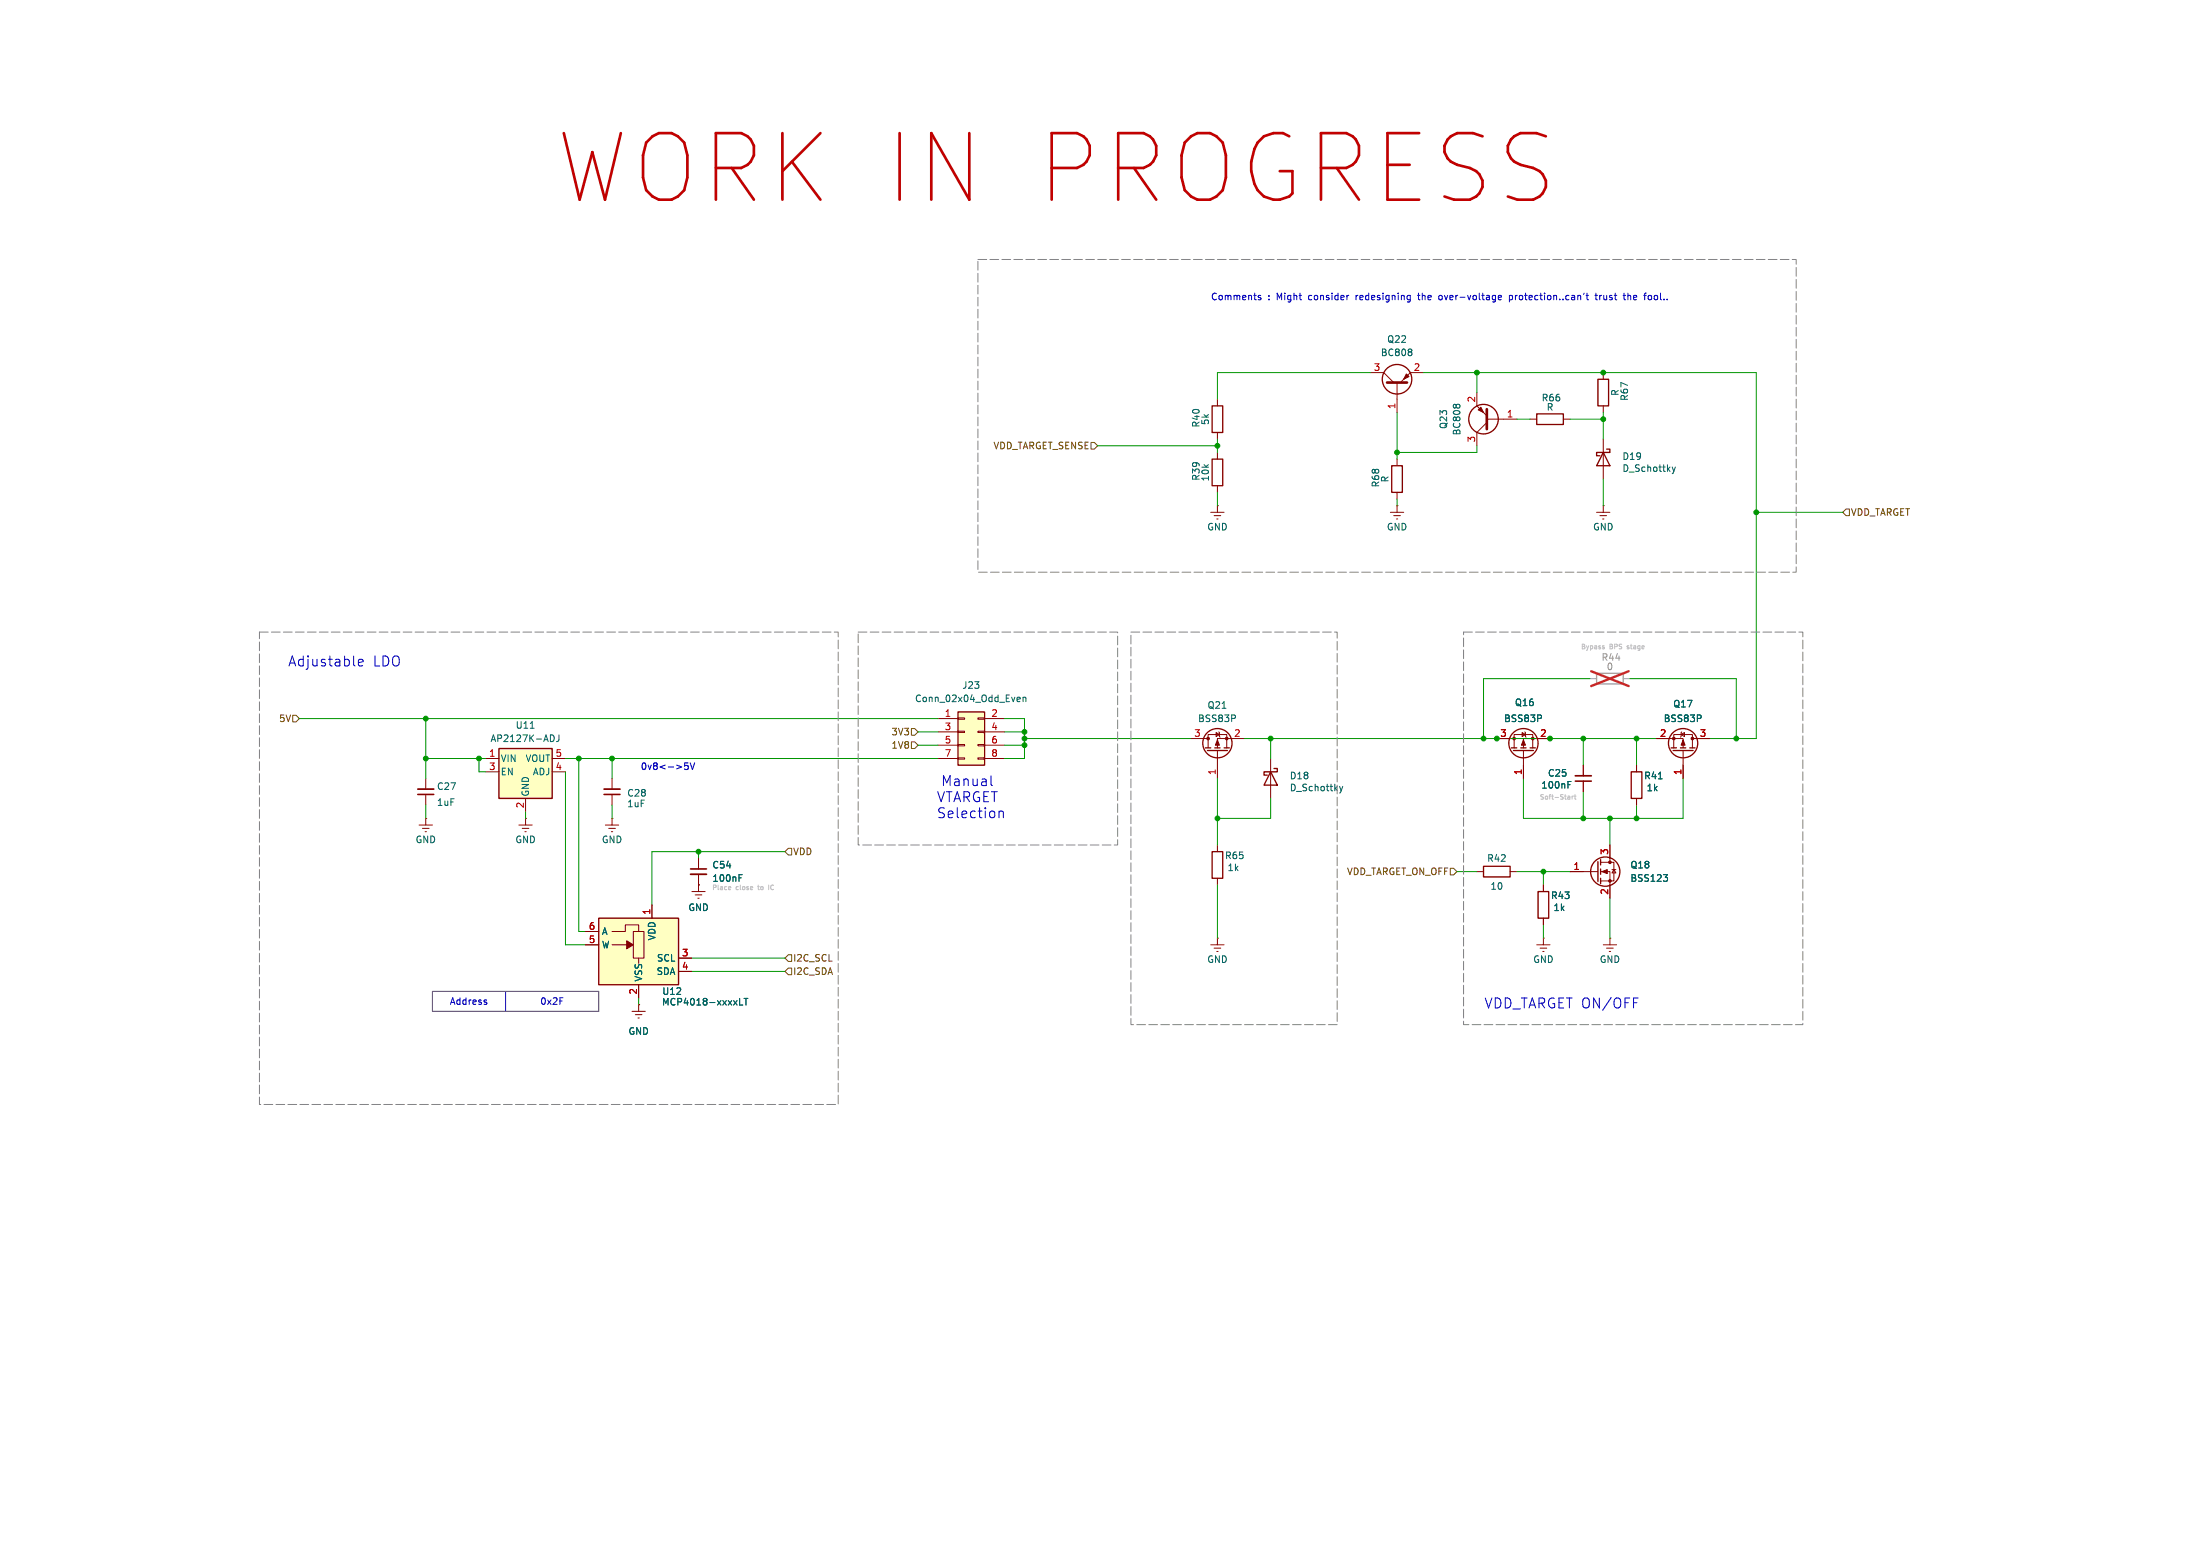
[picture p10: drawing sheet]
<svg xmlns="http://www.w3.org/2000/svg" width="420mm" height="297mm" viewBox="0 0 420 297" stroke-linecap="round" stroke-linejoin="round" font-family="sans-serif">
<g fill="none" stroke="#840000" stroke-width=".25">
<path d="M231.4 77.5h2v5.1h-2zM231.4 87.6h2v5.1h-2zM265.7 88.9h2v5.1h-2zM230.1 142.7h1M230.5 143.3h3.8M231.9 142.7h1M233.7 142.7h1M242.6 147.3l1.2 2.6h-2.5zM243.2 146.7h.6v.6h-2.5v.7h.6M288.5 142.7h1.1M288.9 143.3h3.8M290.3 142.7h1"/>
<path d="M292.1 142.7h1M311.4 147.3h2v5.1h-2zM319 142.7h1M319.4 143.3h3.8M320.8 142.7h1M322.6 142.7h1M231.4 162.6h2v5h-2zM293.6 170.2h2.1v5.1h-2.1zM305.1 164.5v3.8M305.6 164.1v1M305.6 165.9v1M305.6 167.6v1.1"/>
<circle cx="266.7" cy="72.4" r="2.82"/>
<circle cx="283.2" cy="80" r="2.82"/>
<circle cx="232.4" cy="141.9" r="2.79"/>
<circle cx="290.8" cy="141.9" r="2.79"/>
<circle cx="321.3" cy="141.9" r="2.79"/>
<circle cx="306.5" cy="166.4" r="2.79"/>
</g>
<g fill="none" stroke="#840000" stroke-width=".19">
<path d="M232.4 76.2v1.3M261.6 71.1h2.6l1.9 1.9M266.7 73v5.7M271.8 71.1h-2.6l-1.9 1.9M281.9 74.9v2.6l1.9 1.9M231.1 97.8h2.6M231.8 98.4h1.2M232.3 99.1h.2M232.4 96.5h.1M232.4 82.6v1.2M232.4 86.4v1.2M232.4 92.7v1.3"/>
<path d="M232.4 96.5v1.3M265.4 97.8h2.6M266.1 98.4h1.2M266.6 99.1h.2M266.7 96.5h.1M266.7 87.6v1.3M266.7 94v1.3M266.7 96.5v1.3M283.8 80h5.8M283.8 80.6l-1.9 2v2.5M232.2 139.8l.6 .4-.6 .4zM232.7 139.7l.2 1"/>
<path d="M290.6 139.8l.6 .4-.6 .4zM291.1 139.7l.2 1M321.1 139.7l-.3 1M80 157.5h2.5M80.6 158.1h1.3M81.2 158.8h.2M81.3 156.2h.1M81.3 148.6v2M81.3 151.6v2.1M81.3 156.2v1.3M99.1 157.5h2.5M99.7 158.1h1.3"/>
<path d="M100.2 158.8h.3M100.3 156.2h.1M100.3 156.2v1.3M115.6 157.5h2.5M116.2 158.1h1.3M116.7 158.8h.3M116.8 156.2h.1M116.8 148.6v2M116.8 151.6v2.1M116.8 156.2v1.3M227.3 141h3.3M230.6 142.7v-2.5h3.6v2.5"/>
<path d="M232.4 143.3v5.3M237.5 141h-5.1v1.7M242.6 144.8v7.6M285.7 141h3.4M289.1 142.7v-2.5h3.5v2.5M290.8 143.3v5.3M295.9 141h-5.1v1.7M302.3 146.1v2M302.3 149.1v2M312.4 146.1v1.2M312.4 152.4v1.3M316.2 141h5.1v1.7"/>
<path d="M319.5 142.7v-2.5h3.6v2.5M320.9 140.2l.7-.4v.8zM321.3 143.3v5.3M323.1 141h3.3M232.4 179.1h.1M232.4 161.3v1.3M232.4 167.6v1.3M232.4 179.1v1.2M294.6 179.1h.1M294.6 168.9v1.3M294.6 175.3v1.2M294.6 179.1v1.2"/>
<path d="M299.7 166.4h5.4M305.6 164.6h2.5v3.5h-2.5M305.6 166.4h1.7v5.1M307.3 179.1h.1M307.3 161.3v3.3M307.3 179.1v1.2M307.7 166h.8M308.1 166l.4 .6h-.8zM231.1 180.3h2.6M231.8 181h1.2M232.3 181.6h.2M293.4 180.3h2.5"/>
<path d="M294 181h1.3M294.5 181.6h.3M306.1 180.3h2.5M306.7 181h1.3M307.2 181.6h.3"/>
</g>
<path d="M79.8 151.6h3M115.3 151.6h3.1M300.7 149.1h3.1" fill="none" stroke="#840000" stroke-width=".3"/>
<path d="M79.8 150.6h3M115.3 150.6h3.1M300.7 148.1h3.1" fill="none" stroke="#840000" stroke-width=".33"/>
<g fill="#840000" stroke="#840000" stroke-width=".19">
<path d="M290.8 141.2l.4 1h-.8z"/>
<path d="M232.4 141.2l.4 1h-.8z"/>
<path d="M321.3 141.2l.4 1h-.8z"/>
<path d="M305.8 166.4l1-.4v.8z"/>
<path d="M282.2 78.2l.5-.5 .5 1z"/>
<path d="M268.5 71.4l.5 .5-1 .5z"/>
<circle cx="289.1" cy="141" r=".25"/>
<circle cx="292.6" cy="141" r=".25"/>
<circle cx="230.6" cy="141" r=".25"/>
<circle cx="234.2" cy="141" r=".25"/>
<circle cx="323.1" cy="141" r=".25"/>
<circle cx="319.5" cy="141" r=".25"/>
<circle cx="307.3" cy="164.6" r=".25"/>
<circle cx="307.3" cy="168.1" r=".25"/>
</g>
<g fill="none" stroke="#006464" stroke-width=".19">
<path d="M269.4 66.7l.1 .2-.1 .2M269.4 67.2l.1 .2-.1 .4M277.5 77.3l.2-.1 .2 .1M278 77.3l.2-.1 .4 .1M235.8 136.6v.4M294.2 136.6v.4M324.7 136.6v.4M255.7 150.1l.3 .8M256 150.9l-.3 .5M256.3 150.1l-.3 .8M299.3 149.8h.4M299.3 149.2h.6"/>
<path d="M316.6 148.7h.7M317.6 166.9h.7l-.4 .5M318.1 167.4l.2 .3v.3l-.2 .2"/>
</g>
<path d="M264.8 73h3.8M283.8 78.1v3.8" fill="none" stroke="#840000" stroke-width=".51"/>
<path d="M114.3 175.3h15.2v12.7h-15.2z" fill="#ffffc2"/>
<g fill="none" stroke="#840000" stroke-width=".19">
<path d="M111.8 177.8h2.5M116.8 177.8h2.6v-1.3h2.5v1.3M120.9 177.8h2v5.1h-2zM124.5 172.7v2.6M111.8 180.3h2.5M116.8 180.3h2.8M120.6 193h2.6M121.3 193.7h1.3M121.8 194.3h.2M121.9 191.8h.1M121.9 182.9v1M121.9 188v2.5"/>
<path d="M121.9 191.8v1.2M129.5 182.9h2.6M129.5 185.4h2.6"/>
</g>
<path d="M114.3 175.3h15.2v12.7h-15.2z" fill="none" stroke="#840000" stroke-width=".25"/>
<path d="M119.6 179.6l1.3 .7-1.3 .8z" fill="#840000" stroke="#840000" stroke-width=".19"/>
<path d="M141.2 190.6v1.2h.6M142 190.6h.8M142.4 190.6v1.2" fill="none" stroke="#006464" stroke-width=".19"/>
<path d="M95.2 142.9h10.2v9.5h-10.2z" fill="#ffffc2"/>
<path d="M293.4 79h5v2h-5zM305.1 72.4h2v5.1h-2zM306.1 86.4l1.2 2.5h-2.5zM306.7 85.7h.6v.7h-2.5v.6h.6M95.2 142.9h10.2v9.5h-10.2z" fill="none" stroke="#840000" stroke-width=".25"/>
<g fill="none" stroke="#840000" stroke-width=".19">
<path d="M306.1 71.1v1.3M306.1 77.5v1.2M292.1 80h1.3M298.4 80h1.3M304.8 97.8h2.5M305.4 98.4h1.3M305.9 99.1h.3M306.1 96.5h.1M306.1 83.8v7.6M306.1 96.5v1.3M92.7 144.8h2.5M92.7 147.3h2.5"/>
<path d="M100.3 152.4v2.5M105.4 144.8h2.5M105.4 147.3h2.5M132.1 170.2h2.5M132.7 170.8h1.3M133.2 171.5h.3M133.3 168.9h.1M133.3 163.8v2.1M133.3 166.9v3.3"/>
</g>
<path d="M319.2 89.1l.3 .9M319.5 90l-.3 .4M319.8 89.1l-.3 .9M101.2 139h.8M105.4 140.3a.68 .68 0 0 1 .4 .6 .68 .68 0 0 1-.4 .6M106.7 140.3l-.1 1.1-.4 .1M141.1 167.6h.4M141.1 167h.6" fill="none" stroke="#006464" stroke-width=".19"/>
<path d="M131.8 165.9h3.1" fill="none" stroke="#840000" stroke-width=".3"/>
<path d="M131.8 166.9h3.1" fill="none" stroke="#840000" stroke-width=".33"/>
<path d="M182.9 135.9h5.1v10.2h-5.1z" fill="#ffffc2"/>
<path d="M182.9 135.9h5.1v10.2h-5.1zM283.2 165.4h5.1v2h-5.1z" fill="none" stroke="#840000" stroke-width=".25"/>
<g fill="none" stroke="#840000" stroke-width=".19">
<path d="M179.1 137.2h3.8M179.1 139.7h3.8M182.9 137h1.2v.3h-1.2zM182.9 139.6h1.2v.2h-1.2zM186.7 137h1.3v.3h-1.3zM186.7 139.6h1.3v.2h-1.3zM188 137.2h3.8M188 139.7h3.8M179.1 142.2h3.8M179.1 144.8h3.8M182.9 142.1h1.2v.3h-1.2zM182.9 144.7h1.2v.2h-1.2z"/>
<path d="M186.7 142.1h1.3v.3h-1.3zM186.7 144.7h1.3v.2h-1.3zM188 142.2h3.8M188 144.8h3.8M285.7 141h2.6M290.8 146.1v2.5M293.4 141h2.5M302.3 146.1v2M302.3 149.1v2M312.4 146.1v1.2M312.4 152.4v1.3M316.2 141h2.6"/>
<path d="M321.3 146.1v2.5M323.8 141h2.6M111.8 177.8h2.5M124.5 172.7v2.6M133.3 168.9h.1M133.3 163.8v2.1M133.3 166.9v2M281.9 166.4h1.3M288.3 166.4h1.3M294.6 168.9v1.3M294.6 175.3v1.2M299.7 166.4h2.6"/>
<path d="M307.3 161.3v2.5M307.3 168.9v2.6M111.8 180.3h2.5M121.9 191.8h.1M121.9 188v2.5M129.5 182.9h2.6M129.5 185.4h2.6"/>
</g>
<g fill="none" stroke="#006464" stroke-width=".19">
<path d="M194.3 133.1h.4l.1 .3-.6 .1M194.7 133.9h-.4M195.3 133.2l.2-.1h.3l.1 .8M195.3 133.1v.8M294.2 136.6v.4M324.7 136.6v.4M299.3 149.8h.4M299.3 149.2h.6M316.6 148.7h.7M141.1 167.6h.4M141.1 167h.6M317.6 166.9h.7l-.4 .5"/>
<path d="M318.1 167.4l.2 .3v.3l-.2 .2M141.2 190.6v1.2h.6M142 190.6h.8M142.4 190.6v1.2"/>
</g>
<path d="M304.8 128.5h5.1v2.1h-5.1z" fill="none" stroke="#a1a1a1" stroke-width=".25"/>
<path d="M303.5 129.5h1.3M309.9 129.5h1.2" fill="none" stroke="#a1a1a1" stroke-width=".19"/>
<path d="M303.8 128.1l7.1 2.9M310.9 128.1l-7.1 2.9" fill="none" stroke="#e12e31" stroke-width=".46"/>
<path d="M208.3 84.5h.6l.6 .6-.6 .6h-.6zM352.4 97.2h.7v1.2h-.7l-.6-.6zM55.9 136.5h.6l.6 .7-.6 .6h-.6zM174 139.1h.6l.7 .6-.7 .6h-.6zM174 141.6h.6l.7 .6-.7 .7h-.6zM150.5 161.9h.6v1.3h-.6l-.6-.6zM276.9 165.7h.6l.6 .7-.6 .6h-.6zM150.5 184.8h.6v1.3h-.6l-.6-.7zM150.5 182.2h.6v1.3h-.6l-.6-.6z" fill="none" stroke="#725600" stroke-width=".19"/>
<g fill="none" stroke="#0000c2" stroke-width=".19">
<path d="M240.7 56.4h-.3l-.2 .2 .1 .1 .4 .2v.3h-.5M257.4 56.4h.1M268.9 56.4h.3M269.2 57.2h-.3M269.2 56.4v1l-.1 .2h-.3M270.6 56.4h.5M270.8 56l.1 1.2M275.1 56.4h-.3l-.1 .2v.5l.4 .1M286 56.8l.6-.1v-.3h-.4l-.2 .2 .1 .6h.5M288.2 56.4h.3l.2 .1M288.2 56.4v1.2M288.7 57.1l-.2 .1h-.3"/>
<path d="M302.4 56l-.1 .2M302.8 56.4h.5M303 56v1l.3 .2M304.5 56.4h.5M304.7 56v1l.3 .2M309.9 56.4h.4M310 56v1l.3 .2M310.8 56v1.2M311 56.4l-.2 .1M315.1 56.4h-.3l-.2 .2 .1 .5 .4 .1M68.4 126.5l.9-.2-.1-.4-.5-.1-.3 .3 .1 .9h.7M189.2 148.1v1.6l.3 .3"/>
<path d="M190.7 154.8v1.3M190.7 155a.47 .47 0 0 1 .8 .1v1M92.8 191.3l.2 .2-.2 .2M92.8 190.9h.1M96.5 189.2v3.8M311.8 190.5h1"/>
</g>
<path d="M82.5 189.2h31.8v3.8h-31.8z" fill="none" stroke="#484848" stroke-width=".19"/>
<g fill="none" stroke="#009600" stroke-width=".19">
<path d="M261.6 71.1h-29.2v5.1M266.7 78.7v8.9M271.8 71.1h63.5v69.9h-8.9M281.9 71.1v3.8M306.1 78.7v5.1M209.5 85.1h22.9M232.4 83.8v2.6M232.4 94v2.5M266.7 95.3v1.2M281.9 85.1v1.3h-15.2M289.6 80h2.5M299.7 80h6.4"/>
<path d="M306.1 91.4v5.1M335.3 97.8h16.5M57.1 137.2h122M81.3 137.2v11.4M175.3 139.7h3.8M191.8 137.2h3.8v7.6h-3.8M191.8 139.7h3.8M303.5 129.5h-20.3v11.5M311.1 129.5h20.4v11.5M81.3 153.7v2.5M81.3 144.8h11.4M91.4 144.8v2.5h1.3"/>
<path d="M100.3 154.9v1.3M107.9 144.8h71.2M107.9 147.3v33h3.9M110.5 144.8v33h1.3M116.8 144.8v3.8M116.8 153.7v2.5M175.3 142.2h3.8M191.8 142.2h3.8M195.6 141h31.7M232.4 148.6v12.7M237.5 141h78.7M242.6 152.4v3.8h-10.2"/>
<path d="M242.6 141v3.8M290.8 148.6v7.6h30.5v-7.6M302.3 141v5.1M302.3 151.1v5.1M307.3 156.2v5.1M312.4 141v5.1M312.4 153.7v2.5M133.3 162.6v1.2M149.9 162.6h-25.4v10.1M232.4 168.9v10.2M278.1 166.4h3.8M289.6 166.4h10.1"/>
<path d="M294.6 166.4v2.5M294.6 176.5v2.6M307.3 171.5v7.6M121.9 190.5v1.3M132.1 185.4h17.8M132.1 182.9h17.8"/>
</g>
<g fill="none" stroke="#c2c2c2" stroke-width=".19">
<path d="M306.2 123.6l.1 .1M306.2 123.3h.1M306.3 123.7l-.1 .2M306.3 123.7h.1M299.4 152l.3 .1v.5h-.3M299.7 152.2h-.3M300.1 152v.6M300.4 152l-.3 .1M300.5 152h.4M300.7 151.7v.7l.2 .2M139.2 169.2l.3 .1v.1l-.4 .1M139.5 169.8h-.3"/>
<path d="M146.7 168.9v.9"/>
</g>
<path d="M131.3 145.6h-.6v.6l.2-.1 .4 .1 .1 .1-.1 .5-.1 .1-.5-.1M131.8 145.6l.4 1.3 .4-1.3" fill="none" stroke="#0000c2" stroke-width=".21"/>
<path d="M186.7 49.5h156.2v59.7h-156.2zM49.5 120.7h110.5v90.1h-110.5zM163.8 120.7h49.6v40.6h-49.6zM215.9 120.7h39.4v74.9h-39.4zM279.4 120.7h64.8v74.9h-64.8z" fill="none" stroke="#848484" stroke-width=".19" stroke-dasharray="1.7 .6"/>
<g fill="#009600" stroke="#009600" stroke-width=".19">
<circle cx="281.9" cy="71.1" r=".46"/>
<circle cx="306.1" cy="71.1" r=".46"/>
<circle cx="232.4" cy="85.1" r=".46"/>
<circle cx="306.1" cy="80" r=".46"/>
<circle cx="266.7" cy="86.4" r=".46"/>
<circle cx="81.3" cy="137.2" r=".46"/>
<circle cx="81.3" cy="144.8" r=".46"/>
<circle cx="91.4" cy="144.8" r=".46"/>
<circle cx="116.8" cy="144.8" r=".46"/>
<circle cx="110.5" cy="144.8" r=".46"/>
<circle cx="232.4" cy="156.2" r=".46"/>
<circle cx="295.9" cy="141" r=".46"/>
<circle cx="283.2" cy="141" r=".46"/>
<circle cx="242.6" cy="141" r=".46"/>
<circle cx="195.6" cy="139.7" r=".46"/>
<circle cx="195.6" cy="141" r=".46"/>
<circle cx="133.3" cy="162.6" r=".46"/>
<circle cx="195.6" cy="142.2" r=".46"/>
<circle cx="302.3" cy="156.2" r=".46"/>
<circle cx="312.4" cy="156.2" r=".46"/>
<circle cx="302.3" cy="141" r=".46"/>
<circle cx="307.3" cy="156.2" r=".46"/>
<circle cx="285.7" cy="141" r=".46"/>
<circle cx="331.5" cy="141" r=".46"/>
<circle cx="312.4" cy="141" r=".46"/>
<circle cx="335.3" cy="97.8" r=".46"/>
<circle cx="294.6" cy="166.4" r=".46"/>
</g>
<text font-size="17.7" fill="#c20000" x="106.3" y="39.4">WORK IN PROGRESS</text>
<g font-size="2.7" fill="#0000c2">
<text x="55" y="127.4">Adjustable</text>
<text x="71.2" y="127.4">LDO</text>
<text x="178.8" y="153.3">VTARGET</text>
<text x="179.6" y="150.3">Manual</text>
<text x="178.8" y="156.4">Selection</text>
<text x="283.3" y="192.7">VDD_TARGET ON/OFF</text>
</g>
<g font-size="1.8" fill="#0000c2">
<text x="231.1" y="57.5">Comments</text>
<text x="242" y="57.5">:</text>
<text x="243.8" y="57.5">Might</text>
<text x="250.1" y="57.5">consider</text>
<text x="259.3" y="57.5">redesigning</text>
<text x="271.4" y="57.5">the</text>
<text x="275.5" y="57.5">over-voltage</text>
<text x="289.2" y="57.5">protection..can't</text>
<text x="305.9" y="57.5">trust</text>
<text x="311.5" y="57.5">the</text>
<text x="315.6" y="57.5">fool..</text>
<text x="122.1" y="147.3">0v8&lt;-&gt;5V</text>
<text x="85.8" y="192">Address</text>
<text x="103" y="192">0x2F</text>
</g>
<g font-size="1.8" fill="#006464">
<text x="264.7" y="65.6">Q22</text>
<text x="263.5" y="68.2">BC808</text>
<text x="294.2" y="76.8">R66</text>
<text x="309.2" y="75.7" transform="rotate(-90 309.2 75.7)">R</text>
<text x="311" y="76.6" transform="rotate(-90 311 76.6)">R67</text>
<text x="229.2" y="81.7" transform="rotate(-90 229.2 81.7)">R40</text>
<text x="231" y="81.2" transform="rotate(-90 231 81.2)">5k</text>
<text x="276.5" y="82" transform="rotate(-90 276.5 82)">Q23</text>
<text x="279" y="83.2" transform="rotate(-90 279 83.2)">BC808</text>
<text x="295.2" y="78.6">R</text>
<text x="309.6" y="88">D19</text>
<text x="229.2" y="91.9" transform="rotate(-90 229.2 91.9)">R39</text>
<text x="231" y="92" transform="rotate(-90 231 92)">10k</text>
<text x="263.5" y="93.1" transform="rotate(-90 263.5 93.1)">R68</text>
<text x="265.3" y="92.2" transform="rotate(-90 265.3 92.2)">R</text>
<text x="309.6" y="90.3">D_Schottky</text>
<text x="230.4" y="101.4">GND</text>
<text x="264.7" y="101.4">GND</text>
<text x="304" y="101.4">GND</text>
<text x="183.6" y="131.7">J23</text>
<text x="174.6" y="134.2">Conn_02x04_Odd_Even</text>
<text x="230.4" y="135.5">Q21</text>
<text x="289.1" y="135">Q16</text>
<text x="319.3" y="135.2">Q17</text>
<text x="93.5" y="141.8">AP2127K-ADJ</text>
<text x="98.4" y="139.3">U11</text>
<text x="228.6" y="138">BSS83P</text>
<text x="287" y="138">BSS83P</text>
<text x="317.5" y="138">BSS83P</text>
<text x="95.5" y="145.6">VIN</text>
<text x="95.5" y="148.2">EN</text>
<text x="100.2" y="145.6">VOUT</text>
<text x="101.6" y="148.2">ADJ</text>
<text x="246.1" y="148.9">D18</text>
<text x="295.4" y="148.4">C25</text>
<text x="313.8" y="148.9">R41</text>
<text x="83.3" y="154">1uF</text>
<text x="83.3" y="151">C27</text>
<text x="101.2" y="152.1" transform="rotate(-90 101.2 152.1)">GND</text>
<text x="119.6" y="154.3">1uF</text>
<text x="119.6" y="152.2">C28</text>
<text x="246.1" y="151.2">D_Schottky</text>
<text x="294.1" y="150.7">100nF</text>
<text x="314.2" y="151.2">1k</text>
<text x="79.2" y="161.1">GND</text>
<text x="98.3" y="161.1">GND</text>
<text x="114.8" y="161.1">GND</text>
<text x="135.9" y="166">C54</text>
<text x="233.8" y="164.2">R65</text>
<text x="234.2" y="166.5">1k</text>
<text x="283.8" y="164.7">R42</text>
<text x="311.2" y="166">Q18</text>
<text x="135.9" y="168.5">100nF</text>
<text x="284.4" y="170">10</text>
<text x="296" y="171.8">R43</text>
<text x="311.2" y="168.5">BSS123</text>
<text x="114.8" y="178.7">A</text>
<text x="125.3" y="179.6" transform="rotate(-90 125.3 179.6)">VDD</text>
<text x="131.3" y="174.1">GND</text>
<text x="296.5" y="174.1">1k</text>
<text x="114.8" y="181.2">W</text>
<text x="125.3" y="183.7">SCL</text>
<text x="230.4" y="184">GND</text>
<text x="292.6" y="184">GND</text>
<text x="305.3" y="184">GND</text>
<text x="122.8" y="187.5" transform="rotate(-90 122.8 187.5)">VSS</text>
<text x="125.3" y="186.3">SDA</text>
<text x="126.3" y="190.1">U12</text>
<text x="119.9" y="197.7">GND</text>
<text x="126.3" y="192.1">MCP4018-xxxxLT</text>
</g>
<g font-size="1.8" fill="#a90000">
<text x="262.2" y="70.9">3</text>
<text x="269.8" y="70.9">2</text>
<text x="281.7" y="76.9" transform="rotate(-90 281.7 76.9)">2</text>
<text x="266.4" y="78.2" transform="rotate(-90 266.4 78.2)">1</text>
<text x="287.6" y="79.8">1</text>
<text x="281.7" y="84.5" transform="rotate(-90 281.7 84.5)">3</text>
<text x="180.3" y="136.9">1</text>
<text x="189.2" y="136.9">2</text>
<text x="180.3" y="139.4">3</text>
<text x="180.3" y="142">5</text>
<text x="189.2" y="139.4">4</text>
<text x="189.2" y="142">6</text>
<text x="227.9" y="140.7">3</text>
<text x="235.5" y="140.7">2</text>
<text x="286.3" y="140.7">3</text>
<text x="293.9" y="140.7">2</text>
<text x="316.8" y="140.7">2</text>
<text x="324.4" y="140.7">3</text>
<text x="93.3" y="144.5">1</text>
<text x="93.3" y="147.1">3</text>
<text x="106" y="144.5">5</text>
<text x="106" y="147.1">4</text>
<text x="180.3" y="144.5">7</text>
<text x="189.2" y="144.5">8</text>
<text x="232.2" y="148" transform="rotate(-90 232.2 148)">1</text>
<text x="290.6" y="148" transform="rotate(-90 290.6 148)">1</text>
<text x="321.1" y="148" transform="rotate(-90 321.1 148)">1</text>
<text x="100.1" y="154.4" transform="rotate(-90 100.1 154.4)">2</text>
<text x="300.3" y="166.1">1</text>
<text x="307.1" y="163.3" transform="rotate(-90 307.1 163.3)">3</text>
<text x="307.1" y="170.9" transform="rotate(-90 307.1 170.9)">2</text>
<text x="112.3" y="177.5">6</text>
<text x="124.2" y="174.7" transform="rotate(-90 124.2 174.7)">1</text>
<text x="112.3" y="180.1">5</text>
<text x="130.1" y="182.6">3</text>
<text x="130.1" y="185.2">4</text>
<text x="121.7" y="189.9" transform="rotate(-90 121.7 189.9)">2</text>
</g>
<g font-size="1.8" fill="#725600">
<text x="189.6" y="86">VDD_TARGET_SENSE</text>
<text x="353.3" y="98.7">VDD_TARGET</text>
<text x="53.2" y="138">5V</text>
<text x="170.1" y="140.6">3V3</text>
<text x="170.1" y="143.1">1V8</text>
<text x="151.3" y="163.4">VDD</text>
<text x="257.1" y="167.2">VDD_TARGET_ON_OFF</text>
<text x="151.3" y="183.7">I2C_SCL</text>
<text x="151.3" y="186.3">I2C_SDA</text>
</g>
<g font-size="1.8" fill="#989898">
<text x="305.6" y="126.3">R44</text>
<text x="306.6" y="128.1">0</text>
</g>
<g font-size="1.2" fill="#c2c2c2">
<text x="301.8" y="124.1">Bypass</text>
<text x="307.3" y="124.1">BPS</text>
<text x="310.9" y="124.1">stage</text>
<text x="293.9" y="152.8">Soft-Start</text>
<text x="135.9" y="170.1">Place</text>
<text x="140.5" y="170.1">close</text>
<text x="145" y="170.1">to</text>
<text x="147.3" y="170.1">IC</text>
</g>
</svg>
